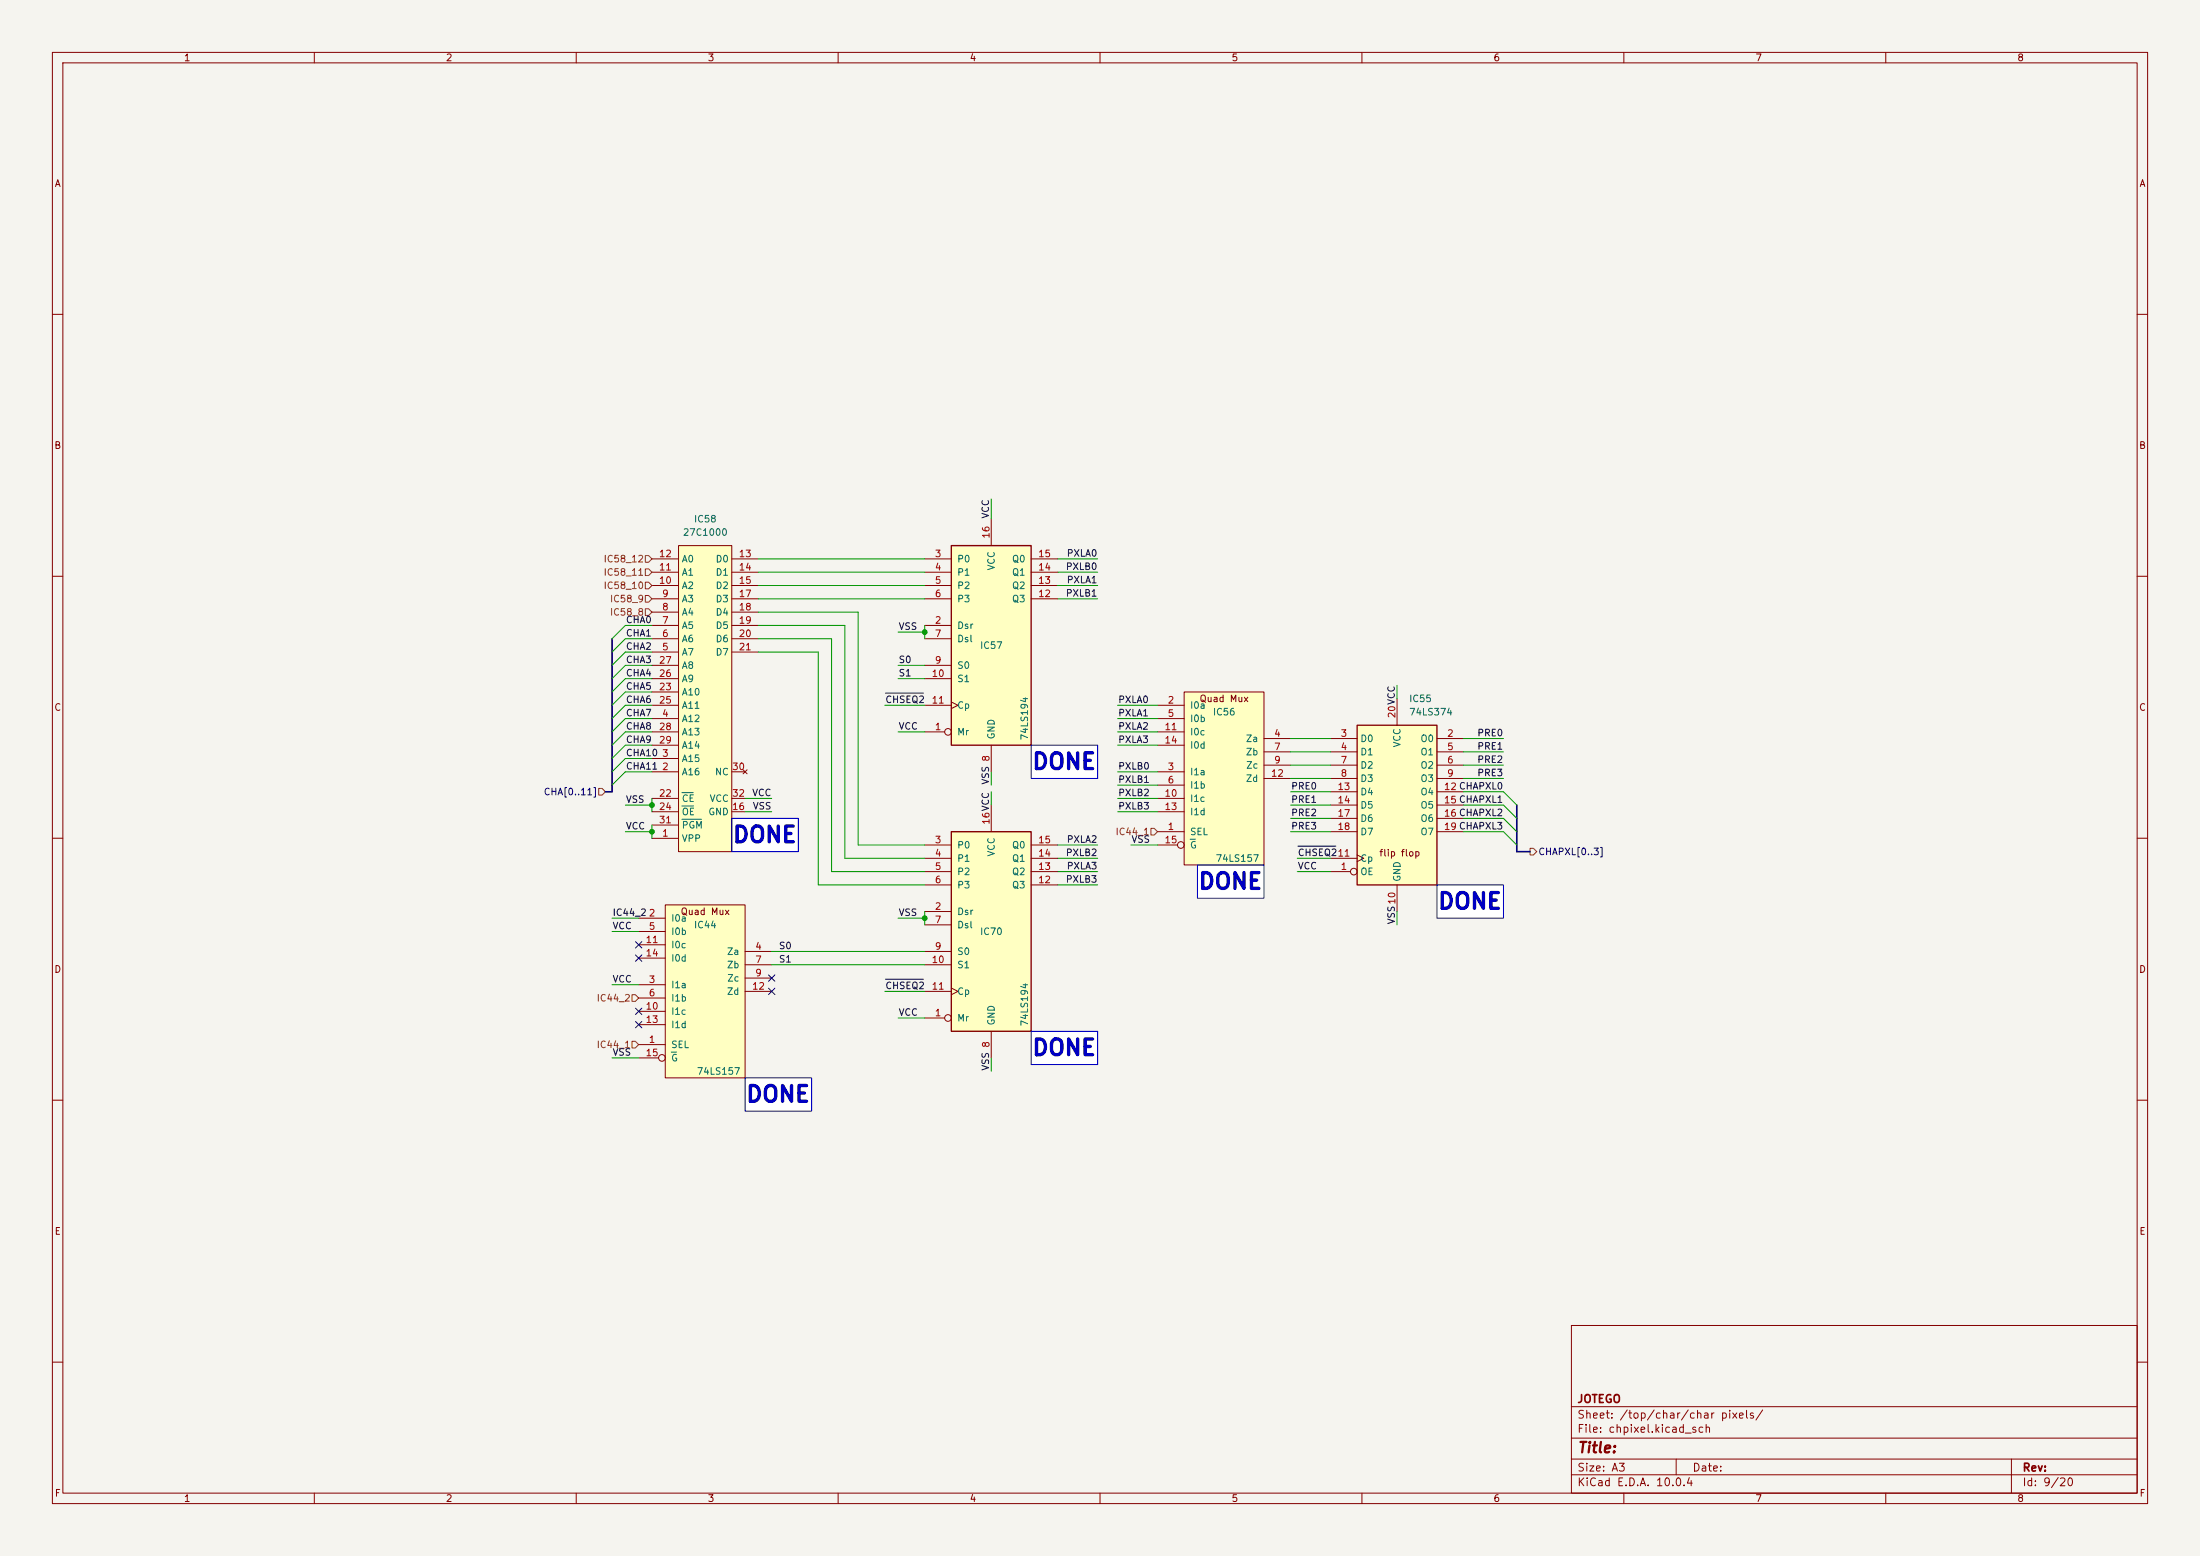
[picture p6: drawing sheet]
<svg xmlns="http://www.w3.org/2000/svg" width="420mm" height="297mm" viewBox="0 0 420 297" stroke-linecap="round" stroke-linejoin="round" font-family="sans-serif">
<path d="M0 0h420v297h-420z" fill="#f5f4ef" stroke="#f5f4ef" stroke-width=".19"/>
<g fill="none" stroke="#840000" stroke-width=".19">
<path d="M10 10h400v277h-400zM12 12h396v273h-396zM60 10v2M110 10v2M160 10v2M210 10v2M260 10v2M310 10v2M360 10v2M10 60h2M408 60h2M10 110h2"/>
<path d="M408 110h2M10 160h2M408 160h2M10 210h2M408 210h2M300 253h108v32h-108zM10 260h2M300 278.5h108M300 274.5h108M300 268.5h108M320 278.5v3M384 278.5v6.5"/>
<path d="M408 260h2M60 285v2M110 285v2M160 285v2M210 285v2M260 285v2M300 281.5h108M310 285v2M360 285v2"/>
</g>
<g fill="#fff">
<path d="M196.8 142.2h12.7v6.4h-12.7z"/>
<path d="M142.2 205.7h12.7v6.4h-12.7z"/>
<path d="M274.3 168.9h12.7v6.4h-12.7z"/>
<path d="M196.8 196.9h12.7v6.3h-12.7z"/>
<path d="M228.6 165.1h12.7v6.4h-12.7z"/>
<path d="M139.7 156.2h12.7v6.4h-12.7z"/>
</g>
<path d="M181.6 104.1h15.2v38.1h-15.2z" fill="#ffffc2"/>
<path d="M181.6 104.1h15.2v38.1h-15.2z" fill="none" stroke="#840000" stroke-width=".25"/>
<g fill="none" stroke="#840000" stroke-width=".19">
<path d="M189.2 99.1v5M176.5 119.4h5.1M176.5 106.7h5.1M176.5 109.2h5.1M176.5 111.8h5.1M176.5 114.3h5.1M196.8 106.7h5.1M196.8 109.2h5.1M196.8 111.8h5.1M196.8 114.3h5.1M176.5 139.7h3.8M176.5 121.9h5.1"/>
<path d="M176.5 127h5.1M176.5 129.5h5.1M176.5 134.6h5.1M181.6 134l1.3 .6-1.3 .7M189.2 142.2v5.1"/>
<circle cx="181" cy="139.7" r=".63"/>
</g>
<path d="M226.1 132.1h15.2v33h-15.2z" fill="#ffffc2"/>
<g fill="none" stroke="#840000" stroke-width=".19">
<path d="M221 134.6h5.1M221 137.2h5.1M221 139.7h5.1M226.1 132.1h15.2v33h-15.2zM221 158.8h5.1M221 147.3h5.1M221 149.9h5.1M221 152.4h5.1M221 154.9h5.1M221 142.2h5.1M241.3 141h5.1M241.3 143.5h5.1"/>
<path d="M241.3 146.1h5.1M241.3 148.6h5.1M221 161.3h3.8"/>
<circle cx="225.4" cy="161.3" r=".63"/>
</g>
<path d="M227.2 160.2h1" fill="none" stroke="#006464" stroke-width=".19"/>
<path d="M181.6 158.8h15.2v38.1h-15.2z" fill="#ffffc2"/>
<path d="M181.6 158.8h15.2v38.1h-15.2z" fill="none" stroke="#840000" stroke-width=".25"/>
<g fill="none" stroke="#840000" stroke-width=".19">
<path d="M189.2 153.7v5.1M176.5 174h5.1M176.5 161.3h5.1M176.5 163.8h5.1M176.5 166.4h5.1M176.5 168.9h5.1M176.5 176.5h5.1M196.8 161.3h5.1M196.8 163.8h5.1M196.8 166.4h5.1M196.8 168.9h5.1M176.5 194.3h3.8"/>
<path d="M176.5 181.6h5.1M176.5 184.2h5.1M176.5 189.2h5.1M181.6 188.6l1.3 .6-1.3 .7M189.2 196.9v5"/>
<circle cx="181" cy="194.3" r=".63"/>
</g>
<path d="M127 172.7h15.2v33h-15.2z" fill="#ffffc2"/>
<g fill="none" stroke="#840000" stroke-width=".19">
<path d="M121.9 175.3h5.1M121.9 177.8h5.1M127 172.7h15.2v33h-15.2zM121.9 199.4h5.1M121.9 188h5.1M121.9 190.5h5.1M121.9 193h5.1M121.9 180.3h5.1M121.9 195.6h5.1M121.9 182.9h5.1M142.2 181.6h5.1M142.2 184.2h5.1"/>
<path d="M142.2 186.7h5.1M142.2 189.2h5.1M121.9 201.9h3.8"/>
<circle cx="126.4" cy="201.9" r=".63"/>
</g>
<path d="M128.1 200.8h1.1" fill="none" stroke="#006464" stroke-width=".19"/>
<path d="M259.1 138.4h15.2v30.5h-15.2z" fill="#ffffc2"/>
<path d="M259.1 138.4h15.2v30.5h-15.2z" fill="none" stroke="#840000" stroke-width=".25"/>
<g fill="none" stroke="#840000" stroke-width=".19">
<path d="M266.7 133.4v5M254 141h5.1M254 143.5h5.1M254 146.1h5.1M254 148.6h5.1M254 151.1h5.1M254 153.7h5.1M254 156.2h5.1M254 158.8h5.1M274.3 141h5.1M274.3 143.5h5.1M274.3 146.1h5.1"/>
<path d="M274.3 148.6h5.1M274.3 151.1h5.1M274.3 153.7h5.1M274.3 156.2h5.1M274.3 158.8h5.1M254 166.4h3.8M254 163.8h5.1M259.1 163.2l1.2 .6-1.2 .7M266.7 168.9v5.1"/>
<circle cx="258.4" cy="166.4" r=".63"/>
</g>
<path d="M129.5 104.1h10.2v58.5h-10.2z" fill="#ffffc2"/>
<g fill="none" stroke="#840000" stroke-width=".19">
<path d="M124.5 119.4h5M124.5 116.8h5M124.5 114.3h5M124.5 111.8h5M124.5 109.2h5M124.5 106.7h5M129.5 104.1h10.2v58.5h-10.2zM139.7 119.4h5.1M139.7 116.8h5.1M139.7 114.3h5.1M139.7 111.8h5.1M139.7 109.2h5.1"/>
<path d="M139.7 106.7h5.1M124.5 137.2h5M124.5 124.5h5M124.5 121.9h5M124.5 132.1h5M124.5 134.6h5M124.5 129.5h5M124.5 127h5M124.5 139.7h5M139.7 124.5h5.1M139.7 121.9h5.1M124.5 147.3h5"/>
<path d="M124.5 144.8h5M124.5 154.9h5M124.5 152.4h5M124.5 142.2h5M124.5 157.5h5M139.7 147.3h2.5M139.7 154.9h2.5M139.7 152.4h2.5M141.9 146.9l.7 .8M142.6 146.9l-.7 .8M124.5 160h5"/>
</g>
<path d="M130.2 151.3h2.1M130.2 153.8h2.2M130.2 156.4h3.7" fill="none" stroke="#006464" stroke-width=".19"/>
<path d="M123.2 116.2h.6l.7 .6-.7 .7h-.6zM123.2 113.7h.6l.7 .6-.7 .6h-.6zM123.2 106h.6l.7 .7-.7 .6h-.6zM123.2 111.1h.6l.7 .7-.7 .6h-.6zM123.2 108.6h.6l.7 .6-.7 .7h-.6zM114.3 150.5h.6l.7 .6-.7 .7h-.6zM219.7 158.1h.6l.7 .7-.7 .6h-.6zM292.1 161.9h.6l.7 .7-.7 .6h-.6zM120.6 189.9h.7l.6 .6-.6 .6h-.7zM120.6 198.8h.7l.6 .6-.6 .6h-.7z" fill="none" stroke="#725600" stroke-width=".19"/>
<path d="M169 132.3h7.3M247.8 161.5h7.2M169 186.9h7.3" fill="none" stroke="#0f0f0f" stroke-width=".19"/>
<path d="M116.8 121.9v29.2h-1.2M289.6 153.7v8.9h2.5" fill="none" stroke="#000084" stroke-width=".3"/>
<g fill="none" stroke="#009600" stroke-width=".19">
<path d="M189.2 95.3v3.8M124.5 119.4h-5.1l-2.6 2.5M144.8 116.8h19v44.5h12.7M144.8 119.4h16.5v44.4h15.2M144.8 111.8h31.7M144.8 114.3h31.7M144.8 109.2h31.7M144.8 106.7h31.7M176.5 119.4v2.5M201.9 111.8h7.6M201.9 114.3h7.6M201.9 109.2h7.6"/>
<path d="M201.9 106.7h7.6M124.5 134.6h-5.1l-2.6 2.6M124.5 137.2h-5.1l-2.6 2.5M124.5 139.7h-5.1l-2.6 2.5M124.5 121.9h-5.1l-2.6 2.6M124.5 124.5h-5.1l-2.6 2.5M124.5 132.1h-5.1l-2.6 2.5M124.5 129.5h-5.1l-2.6 2.6M124.5 127h-5.1l-2.6 2.5M144.8 121.9h13.9v44.5h17.8M144.8 124.5h11.4v44.4h20.3M168.9 134.6h7.6"/>
<path d="M171.4 139.7h5.1M171.4 120.7h5.1M171.4 129.5h5.1M171.4 127h5.1M213.4 134.6h7.6M213.4 137.2h7.6M213.4 139.7h7.6M266.7 130.8v2.6M119.4 153.7h5.1M119.4 158.8h5.1M124.5 142.2h-5.1l-2.6 2.6M124.5 147.3h-5.1l-2.6 2.6"/>
<path d="M124.5 152.4v2.5M124.5 157.5v2.5M124.5 144.8h-5.1l-2.6 2.5M142.2 152.4h5.1M142.2 154.9h5.1M189.2 147.3v2.6M189.2 151.1v2.6M213.4 152.4h7.6M213.4 142.2h7.6M213.4 147.3h7.6M213.4 154.9h7.6M213.4 149.9h7.6"/>
<path d="M246.4 153.7h7.6M246.4 148.6h7.6M246.4 146.1h7.6M246.4 156.2h7.6M246.4 158.8h7.6M246.4 143.5h7.6M246.4 141h7.6M246.4 151.1h7.6M279.4 153.7h7.6l2.6 2.5M279.4 148.6h7.6M279.4 146.1h7.6M279.4 156.2h7.6l2.6 2.6"/>
<path d="M279.4 158.8h7.6l2.6 2.5M279.4 143.5h7.6M279.4 141h7.6M279.4 151.1h7.6l2.6 2.6M116.8 175.3h5.1M116.8 177.8h5.1M171.4 175.3h5.1M176.5 174v2.5M201.9 161.3h7.6M201.9 166.4h7.6M201.9 163.8h7.6M201.9 168.9h7.6"/>
<path d="M215.9 161.3h5.1M247.6 166.4h6.4M247.6 163.8h6.4M266.7 174v2.5M116.8 188h5.1M147.3 181.6h29.2M147.3 184.2h29.2M168.9 189.2h7.6M171.4 194.3h5.1M116.8 201.9h5.1M189.2 201.9v2.6"/>
</g>
<path d="M121.3 179.7l1.2 1.2M122.5 179.7l-1.2 1.2M121.3 192.4l1.2 1.2M121.3 182.3l1.2 1.2M121.3 195l1.2 1.2M122.5 192.4l-1.2 1.2M122.5 182.3l-1.2 1.2M122.5 195l-1.2 1.2M146.7 188.6l1.2 1.2M146.7 186.1l1.2 1.2M147.9 188.6l-1.2 1.2M147.9 186.1l-1.2 1.2" fill="none" stroke="#000084" stroke-width=".19"/>
<path d="M139.7 156.2h12.7v6.4h-12.7zM196.8 142.2h12.7v6.4h-12.7zM228.6 165.1h12.7v6.4h-12.7zM274.3 168.9h12.7v6.4h-12.7zM196.8 196.9h12.7v6.3h-12.7zM142.2 205.7h12.7v6.4h-12.7z" fill="none" stroke="#0000c2" stroke-width=".19"/>
<g fill="#009600" stroke="#009600" stroke-width=".19">
<circle cx="124.5" cy="153.7" r=".46"/>
<circle cx="124.5" cy="158.8" r=".46"/>
<circle cx="176.5" cy="120.7" r=".46"/>
<circle cx="176.5" cy="175.3" r=".46"/>
</g>
<g font-size="3" fill="#0000c2">
<text x="196.8" y="147.6">DONE</text>
<text x="139.7" y="161.6">DONE</text>
<text x="228.6" y="170.5">DONE</text>
<text x="274.3" y="174.3">DONE</text>
<text x="196.8" y="202.2">DONE</text>
<text x="142.2" y="211.1">DONE</text>
</g>
<text font-size="2" fill="#840000" x="301" y="277.8">Title:</text>
<g font-size="1.5" fill="#840000">
<text x="301" y="268.1">JOTEGO</text>
<text x="301" y="273.8">File: chpixel.kicad_sch</text>
<text x="301" y="271.1">Sheet: /top/char/char pixels/</text>
<text x="301" y="281.2">Size: A3</text>
<text x="323" y="281.2">Date:</text>
<text x="386" y="281.2">Rev:</text>
<text x="301" y="284">KiCad E.D.A. 10.0.4</text>
<text x="386" y="284">Id: 9/20</text>
</g>
<g font-size="1.3" fill="#840000">
<text x="35" y="12">1</text>
<text x="85" y="12">2</text>
<text x="135" y="12">3</text>
<text x="185" y="12">4</text>
<text x="235" y="12">5</text>
<text x="285" y="12">6</text>
<text x="335" y="12">7</text>
<text x="385" y="12">8</text>
<text x="10.3" y="36">A</text>
<text x="408.3" y="36">A</text>
<text x="10.3" y="86">B</text>
<text x="408.2" y="86">B</text>
<text x="10.3" y="136">C</text>
<text x="228.9" y="134.3">Quad Mux</text>
<text x="408.2" y="136">C</text>
<text x="263.2" y="163.8">flip flop</text>
<text x="129.8" y="175">Quad Mux</text>
<text x="10.3" y="186">D</text>
<text x="408.2" y="186">D</text>
<text x="10.3" y="236">E</text>
<text x="408.3" y="236">E</text>
<text x="10.3" y="286">F</text>
<text x="35" y="287">1</text>
<text x="85" y="287">2</text>
<text x="135" y="287">3</text>
<text x="185" y="287">4</text>
<text x="235" y="287">5</text>
<text x="285" y="287">6</text>
<text x="335" y="287">7</text>
<text x="385" y="287">8</text>
<text x="408.3" y="286">F</text>
</g>
<g font-size="1.3" fill="#006464">
<text x="132.4" y="100">IC58</text>
<text x="130" y="107.7">A0</text>
<text x="130.3" y="102.6">27C1000</text>
<text x="136.5" y="107.7">D0</text>
<text x="182.6" y="107.7">P0</text>
<text x="193.1" y="107.7">Q0</text>
<text x="130" y="112.7">A2</text>
<text x="130" y="110.2">A1</text>
<text x="136.5" y="110.2">D1</text>
<text x="136.5" y="112.7">D2</text>
<text x="182.6" y="110.2">P1</text>
<text x="182.6" y="112.7">P2</text>
<text x="190.2" y="109" transform="rotate(-90 190.2 109)">VCC</text>
<text x="193.1" y="112.7">Q2</text>
<text x="193.1" y="110.2">Q1</text>
<text x="130" y="117.8">A4</text>
<text x="130" y="115.3">A3</text>
<text x="136.5" y="115.3">D3</text>
<text x="136.5" y="117.8">D4</text>
<text x="182.6" y="115.3">P3</text>
<text x="193.1" y="115.3">Q3</text>
<text x="130" y="125.4">A7</text>
<text x="130" y="122.9">A6</text>
<text x="130" y="120.4">A5</text>
<text x="136.5" y="120.4">D5</text>
<text x="136.5" y="122.9">D6</text>
<text x="136.5" y="125.4">D7</text>
<text x="182.6" y="120.4">Dsr</text>
<text x="182.6" y="122.9">Dsl</text>
<text x="187" y="124.2">IC57</text>
<text x="130" y="130.5">A9</text>
<text x="130" y="128">A8</text>
<text x="182.6" y="128">S0</text>
<text x="182.6" y="130.5">S1</text>
<text x="130" y="133.1">A10</text>
<text x="130" y="135.6">A11</text>
<text x="182.6" y="135.6">Cp</text>
<text x="227.1" y="135.6">I0a</text>
<text x="231.4" y="136.9">IC56</text>
<text x="268.9" y="136.9">74LS374</text>
<text x="268.9" y="134.3">IC55</text>
<text x="130" y="138.1">A12</text>
<text x="130" y="140.7">A13</text>
<text x="130" y="143.2">A14</text>
<text x="182.6" y="140.7">Mr</text>
<text x="190.2" y="141.2" transform="rotate(-90 190.2 141.2)">GND</text>
<text x="196.6" y="141.4" transform="rotate(-90 196.6 141.4)">74LS194</text>
<text x="227.1" y="138.1">I0b</text>
<text x="227.1" y="140.7">I0c</text>
<text x="227.1" y="143.2">I0d</text>
<text x="237.7" y="141.9">Za</text>
<text x="259.6" y="141.9">D0</text>
<text x="267.7" y="142.8" transform="rotate(-90 267.7 142.8)">VCC</text>
<text x="271.1" y="141.9">O0</text>
<text x="130" y="148.3">A16</text>
<text x="130" y="145.8">A15</text>
<text x="136.4" y="148.3">NC</text>
<text x="227.1" y="148.3">I1a</text>
<text x="237.7" y="144.5">Zb</text>
<text x="237.7" y="149.6">Zd</text>
<text x="237.8" y="147">Zc</text>
<text x="259.6" y="144.5">D1</text>
<text x="259.6" y="147">D2</text>
<text x="259.6" y="149.6">D3</text>
<text x="271.1" y="144.5">O1</text>
<text x="271.1" y="147">O2</text>
<text x="271.1" y="149.6">O3</text>
<text x="130" y="153.4">CE</text>
<text x="130" y="155.9">OE</text>
<text x="135.1" y="155.9">GND</text>
<text x="135.4" y="153.4">VCC</text>
<text x="227.1" y="150.8">I1b</text>
<text x="227.1" y="153.4">I1c</text>
<text x="227.1" y="155.9">I1d</text>
<text x="259.6" y="152.1">D4</text>
<text x="259.6" y="154.6">D5</text>
<text x="271.1" y="152.1">O4</text>
<text x="271.1" y="154.6">O5</text>
<text x="130" y="161">VPP</text>
<text x="130" y="158.5">PGM</text>
<text x="227.1" y="159.7">SEL</text>
<text x="259.6" y="157.2">D6</text>
<text x="259.6" y="159.7">D7</text>
<text x="271.1" y="157.2">O6</text>
<text x="271.1" y="159.7">O7</text>
<text x="182.6" y="162.3">P0</text>
<text x="182.6" y="164.8">P1</text>
<text x="182.6" y="167.3">P2</text>
<text x="190.2" y="163.6" transform="rotate(-90 190.2 163.6)">VCC</text>
<text x="193.1" y="167.3">Q2</text>
<text x="193.1" y="164.8">Q1</text>
<text x="193.1" y="162.3">Q0</text>
<text x="227.1" y="162.3">G</text>
<text x="232" y="164.8">74LS157</text>
<text x="259.6" y="167.3">OE</text>
<text x="259.6" y="164.8">Cp</text>
<text x="182.6" y="169.9">P3</text>
<text x="193.1" y="169.9">Q3</text>
<text x="267.7" y="168.4" transform="rotate(-90 267.7 168.4)">GND</text>
<text x="128" y="176.2">I0a</text>
<text x="128" y="178.8">I0b</text>
<text x="132.4" y="177.5">IC44</text>
<text x="182.6" y="175">Dsr</text>
<text x="182.6" y="177.5">Dsl</text>
<text x="187" y="178.8">IC70</text>
<text x="128" y="181.3">I0c</text>
<text x="128" y="183.9">I0d</text>
<text x="138.7" y="182.6">Za</text>
<text x="138.7" y="185.1">Zb</text>
<text x="182.6" y="182.6">S0</text>
<text x="182.6" y="185.1">S1</text>
<text x="128" y="188.9">I1a</text>
<text x="128" y="191.5">I1b</text>
<text x="138.7" y="190.2">Zd</text>
<text x="138.7" y="187.7">Zc</text>
<text x="182.6" y="190.2">Cp</text>
<text x="128" y="194">I1c</text>
<text x="128" y="196.6">I1d</text>
<text x="182.6" y="195.3">Mr</text>
<text x="190.2" y="195.8" transform="rotate(-90 190.2 195.8)">GND</text>
<text x="196.6" y="196" transform="rotate(-90 196.6 196)">74LS194</text>
<text x="128" y="200.4">SEL</text>
<text x="128" y="202.9">G</text>
<text x="132.9" y="205.4">74LS157</text>
</g>
<g font-size="1.3" fill="#0f0f0f">
<text x="189.1" y="99.1" transform="rotate(-90 189.1 99.1)">VCC</text>
<text x="203.5" y="106.6">PXLA0</text>
<text x="203.4" y="109.1">PXLB0</text>
<text x="203.5" y="111.6">PXLA1</text>
<text x="119.4" y="119.3">CHA0</text>
<text x="203.4" y="114.2">PXLB1</text>
<text x="119.4" y="124.3">CHA2</text>
<text x="119.4" y="121.8">CHA1</text>
<text x="171.4" y="120.5">VSS</text>
<text x="119.4" y="126.9">CHA3</text>
<text x="119.4" y="132">CHA5</text>
<text x="119.4" y="129.4">CHA4</text>
<text x="171.4" y="126.9">S0</text>
<text x="171.4" y="129.4">S1</text>
<text x="119.4" y="134.5">CHA6</text>
<text x="119.4" y="137">CHA7</text>
<text x="168.9" y="134.5">CHSEQ2</text>
<text x="213.4" y="137">PXLA1</text>
<text x="213.4" y="134.5">PXLA0</text>
<text x="119.4" y="142.1">CHA9</text>
<text x="119.4" y="139.6">CHA8</text>
<text x="171.4" y="139.6">VCC</text>
<text x="213.4" y="139.6">PXLA2</text>
<text x="213.4" y="142.1">PXLA3</text>
<text x="281.9" y="140.8">PRE0</text>
<text x="281.9" y="143.4">PRE1</text>
<text x="119.4" y="144.7">CHA10</text>
<text x="119.4" y="147.2">CHA11</text>
<text x="189.1" y="149.9" transform="rotate(-90 189.1 149.9)">VSS 8</text>
<text x="213.4" y="147.2">PXLB0</text>
<text x="213.4" y="149.7">PXLB1</text>
<text x="281.9" y="148.5">PRE3</text>
<text x="281.9" y="145.9">PRE2</text>
<text x="119.4" y="153.5">VSS</text>
<text x="143.5" y="152.3">VCC</text>
<text x="143.6" y="154.8">VSS</text>
<text x="213.4" y="154.8">PXLB3</text>
<text x="213.4" y="152.3">PXLB2</text>
<text x="246.4" y="151">PRE0</text>
<text x="246.4" y="153.5">PRE1</text>
<text x="119.4" y="158.6">VCC</text>
<text x="203.5" y="161.2">PXLA2</text>
<text x="215.9" y="161.2">VSS</text>
<text x="246.4" y="156.1">PRE2</text>
<text x="246.4" y="158.6">PRE3</text>
<text x="203.4" y="163.7">PXLB2</text>
<text x="203.5" y="166.2">PXLA3</text>
<text x="247.6" y="166.2">VCC</text>
<text x="247.6" y="163.7">CHSEQ211</text>
<text x="203.4" y="168.8">PXLB3</text>
<text x="116.8" y="175.1">IC44_2</text>
<text x="116.8" y="177.7">VCC</text>
<text x="171.4" y="175.1">VSS</text>
<text x="266.6" y="176.5" transform="rotate(-90 266.6 176.5)">VSS10</text>
<text x="148.6" y="181.5">S0</text>
<text x="148.6" y="184">S1</text>
<text x="116.8" y="187.8">VCC</text>
<text x="168.9" y="189.1">CHSEQ2</text>
<text x="171.4" y="194.2">VCC</text>
<text x="116.8" y="201.8">VSS</text>
<text x="189.1" y="204.5" transform="rotate(-90 189.1 204.5)">VSS 8</text>
</g>
<g font-size="1.3" fill="#725600">
<text x="115.1" y="107.7">IC58_12</text>
<text x="115.1" y="112.7">IC58_10</text>
<text x="115.1" y="110.2">IC58_11</text>
<text x="116.3" y="117.8">IC58_8</text>
<text x="116.3" y="115.3">IC58_9</text>
<text x="212.8" y="159.7">IC44_1</text>
<text x="113.8" y="191.5">IC44_2</text>
<text x="113.8" y="200.4">IC44_1</text>
</g>
<g font-size="1.3" fill="#a90000">
<text x="125.7" y="106.7">12</text>
<text x="140.9" y="106.7">13</text>
<text x="178.4" y="106.7">3</text>
<text x="189.2" y="102.9" transform="rotate(-90 189.2 102.9)">16</text>
<text x="198.1" y="106.7">15</text>
<text x="125.7" y="111.7">10</text>
<text x="125.7" y="109.2">11</text>
<text x="140.9" y="109.2">14</text>
<text x="140.9" y="111.7">15</text>
<text x="178.4" y="109.2">4</text>
<text x="178.4" y="111.7">5</text>
<text x="198.1" y="111.7">13</text>
<text x="198.1" y="109.2">14</text>
<text x="126.3" y="119.4">7</text>
<text x="126.3" y="116.8">8</text>
<text x="126.3" y="114.3">9</text>
<text x="140.9" y="114.3">17</text>
<text x="140.9" y="116.8">18</text>
<text x="140.9" y="119.4">19</text>
<text x="178.4" y="119.4">2</text>
<text x="178.4" y="114.3">6</text>
<text x="198.1" y="114.3">12</text>
<text x="126.3" y="124.4">5</text>
<text x="126.3" y="121.9">6</text>
<text x="140.9" y="121.9">20</text>
<text x="140.9" y="124.4">21</text>
<text x="178.4" y="121.9">7</text>
<text x="125.7" y="129.5">26</text>
<text x="125.7" y="127">27</text>
<text x="177.8" y="129.5">10</text>
<text x="178.4" y="127">9</text>
<text x="125.7" y="132.1">23</text>
<text x="125.7" y="134.6">25</text>
<text x="126.3" y="137.1">4</text>
<text x="177.8" y="134.6">11</text>
<text x="222.8" y="134.6">2</text>
<text x="222.8" y="137.1">5</text>
<text x="266.7" y="137.2" transform="rotate(-90 266.7 137.2)">20VCC</text>
<text x="125.7" y="139.7">28</text>
<text x="125.7" y="142.2">29</text>
<text x="178.4" y="139.7">1</text>
<text x="222.2" y="139.7">11</text>
<text x="222.2" y="142.2">14</text>
<text x="243.1" y="140.9">4</text>
<text x="243.1" y="143.5">7</text>
<text x="255.8" y="140.9">3</text>
<text x="255.8" y="143.5">4</text>
<text x="276.2" y="140.9">2</text>
<text x="276.2" y="143.5">5</text>
<text x="126.3" y="147.3">2</text>
<text x="126.3" y="144.8">3</text>
<text x="139.7" y="147.3">30</text>
<text x="222.8" y="147.3">3</text>
<text x="222.8" y="149.8">6</text>
<text x="242.5" y="148.6">12</text>
<text x="243.1" y="146">9</text>
<text x="255.8" y="146">7</text>
<text x="255.8" y="148.6">8</text>
<text x="276.2" y="146">6</text>
<text x="276.2" y="148.6">9</text>
<text x="125.7" y="152.4">22</text>
<text x="125.7" y="154.9">24</text>
<text x="139.7" y="154.9">16</text>
<text x="139.7" y="152.4">32</text>
<text x="222.2" y="152.4">10</text>
<text x="222.2" y="154.9">13</text>
<text x="255.2" y="151.1">13</text>
<text x="255.2" y="153.6">14</text>
<text x="275.5" y="151.1">12 CHAPXL0</text>
<text x="275.5" y="153.6">15 CHAPXL1</text>
<text x="125.7" y="157.5">31</text>
<text x="126.3" y="160">1</text>
<text x="178.4" y="161.3">3</text>
<text x="189.2" y="157.5" transform="rotate(-90 189.2 157.5)">16VCC</text>
<text x="198.1" y="161.3">15</text>
<text x="222.2" y="161.3">15</text>
<text x="222.8" y="158.7">1</text>
<text x="255.2" y="156.2">17</text>
<text x="255.2" y="158.7">18</text>
<text x="275.5" y="156.2">16 CHAPXL2</text>
<text x="275.5" y="158.7">19 CHAPXL3</text>
<text x="178.4" y="163.8">4</text>
<text x="178.4" y="166.3">5</text>
<text x="198.1" y="166.3">13</text>
<text x="198.1" y="163.8">14</text>
<text x="255.8" y="166.3">1</text>
<text x="178.4" y="174">2</text>
<text x="178.4" y="168.9">6</text>
<text x="198.1" y="168.9">12</text>
<text x="123.8" y="175.2">2</text>
<text x="123.8" y="177.8">5</text>
<text x="178.4" y="176.5">7</text>
<text x="123.1" y="180.3">11</text>
<text x="123.1" y="182.9">14</text>
<text x="144.1" y="181.6">4</text>
<text x="144.1" y="184.1">7</text>
<text x="177.8" y="184.1">10</text>
<text x="178.4" y="181.6">9</text>
<text x="123.8" y="187.9">3</text>
<text x="123.8" y="190.5">6</text>
<text x="143.5" y="189.2">12</text>
<text x="144.1" y="186.7">9</text>
<text x="177.8" y="189.2">11</text>
<text x="123.1" y="193">10</text>
<text x="123.1" y="195.6">13</text>
<text x="178.4" y="194.3">1</text>
<text x="123.1" y="201.9">15</text>
<text x="123.8" y="199.4">1</text>
</g>
<g font-size="1.3" fill="#000084">
<text x="103.7" y="152.1">CHA[0..11]</text>
<text x="293.6" y="163.5">CHAPXL[0..3]</text>
</g>
</svg>
